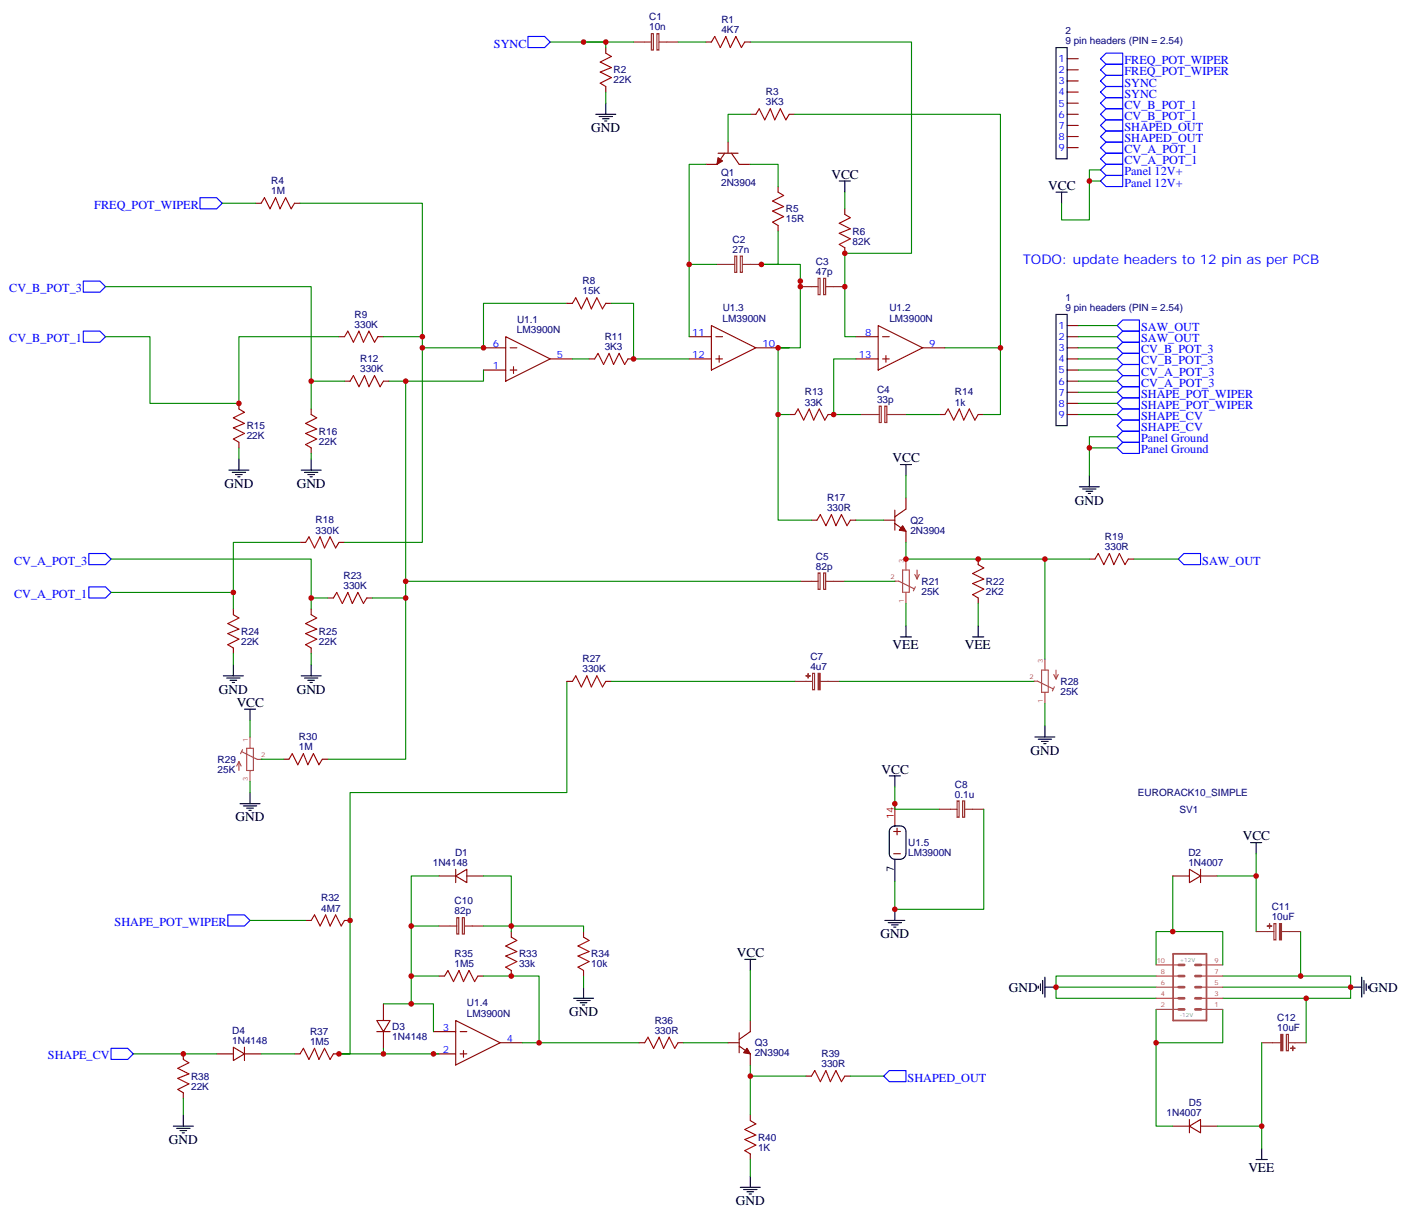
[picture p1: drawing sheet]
<svg xmlns="http://www.w3.org/2000/svg" width="447mm" height="387mm" viewBox="0 0 447 387" stroke-linecap="round" stroke-linejoin="round" font-family="sans-serif">
<g fill="none" stroke="#870000" stroke-width=".35">
<path d="M81.1 64.5h1.8M93.5 64.5h1.7M107.6 106.8h1.7M119.9 106.8h1.8M153.4 110.3h7.1M153.4 117.4h7.1M160.5 106.8l14.1 7.1-14.1 7zM161.9 110.3h2.1M161.9 117.4h2.1M162.9 116.3v2.2M174.6 113.9h7M218.7 113.9h7"/>
<path d="M218.7 106.8h7M225.7 103.3l14.2 7-14.2 7.1zM227.2 113.9h2.1M227.2 106.8h2.1M228.2 112.8v2.1M239.9 110.3h7M271.6 113.9h7.1M271.6 106.8h7.1M278.7 103.3l14.1 7-14.1 7.1zM280.1 113.9h2.1M280.1 106.8h2.1M281.1 112.8v2.1"/>
<path d="M292.8 110.3h7M75.8 128v1.8M98.7 129.8v1.7M109.3 120.9h1.8M121.7 120.9h1.7M75.8 140.3v1.8M98.7 142.1v1.8M95.2 172.1h1.8M107.6 172.1h1.7M74 193.3v1.7M98.7 193.3v1.7M104 189.7h1.8"/>
<path d="M116.4 189.7h1.7M74 205.6v1.8M98.7 205.6v1.8M89.9 240.9h1.8M102.3 240.9h1.7M283.6 263.8h2.1M283.6 270.9h2.1M284.7 262.7v2.2M97 292h1.7M109.3 292h1.8M58.2 334.4v1.7M93.5 334.4h1.7"/>
<path d="M105.8 334.4h1.8M137.5 327.3h7.1M137.5 334.4h7.1M144.6 323.8l14.1 7-14.1 7.1zM146 327.3h2.1M146 334.4h2.1M147.1 333.3v2.1M158.7 330.8h7.1M58.2 346.7v1.8"/>
</g>
<path d="M284 255v7" fill="none" stroke="#f00" stroke-width=".35"/>
<g fill="none" stroke="#000" stroke-width=".35">
<path d="M72.6 149.2h6.4M73.7 149.9h4.2M74.8 150.6h2.1M75.5 151.3h.7M75.8 145.6v3.6M95.6 149.2h6.3M96.6 149.9h4.3M97.7 150.6h2.1M98.4 151.3h.7M98.7 145.6v3.6M70.9 214.4h6.3M71.9 215.1h4.3"/>
<path d="M73 215.8h2.1M73.7 216.5h.7M74 210.9v3.5M95.6 214.4h6.3M96.6 215.1h4.3M97.7 215.8h2.1M98.4 216.5h.7M98.7 210.9v3.5M282.8 262.6a3.1 3.1 0 0 1 2.9-.6l1.3 .6 .5 1.2v7.1l-.6 1.2a3.1 3.1 0 0 1-2.9 .5l-1.3-.6-.5-1.1v-7.1zM284 272.6v7.1"/>
</g>
<g fill="none" stroke="#a10000" stroke-width=".35">
<path d="M82.9 64.5l1-1.8 1.8 3.6 1.8-3.6 1.4 3.6 1.7-3.6 1.8 3.6 1.1-1.8M109.3 106.8l1.1-1.7 1.7 3.5 1.8-3.5 1.4 3.5 1.8-3.5 1.8 3.5 1-1.8M75.8 129.8l1.8 1-3.6 1.8 3.6 1.7-3.6 1.4 3.6 1.8-3.6 1.8 1.8 1M98.7 131.5l1.8 1.1-3.5 1.7 3.5 1.8-3.5 1.4 3.5 1.8-3.5 1.7 1.7 1.1M111.1 120.9l1-1.7 1.8 3.5 1.8-3.5 1.4 3.5 1.8-3.5 1.7 3.5 1.1-1.8M97 172.1l1-1.8 1.8 3.5 1.8-3.5 1.4 3.5 1.7-3.5 1.8 3.5 1.1-1.7M74 195l1.8 1.1-3.5 1.7 3.5 1.8-3.5 1.4 3.5 1.8-3.5 1.7 1.7 1.1M98.7 195l1.8 1.1-3.5 1.7 3.5 1.8-3.5 1.4 3.5 1.8-3.5 1.7 1.7 1.1M105.8 189.7l1.1-1.7 1.7 3.5 1.8-3.5 1.4 3.5 1.8-3.5 1.7 3.5 1.1-1.8M91.7 240.9l1-1.8 1.8 3.5 1.8-3.5 1.4 3.5 1.7-3.5 1.8 3.5 1.1-1.7M98.7 292l1.1-1.7 1.8 3.5 1.7-3.5 1.4 3.5 1.8-3.5 1.8 3.5 1-1.8M58.2 336.1l1.7 1.1-3.5 1.7 3.5 1.8-3.5 1.4 3.5 1.8-3.5 1.8 1.8 1"/>
<path d="M95.2 334.4l1.1-1.8 1.7 3.5 1.8-3.5 1.4 3.5 1.8-3.5 1.7 3.5 1.1-1.7"/>
</g>
<path d="M95.2 64.5h38.8v42.3h-12.3M134 106.8v65.3h-24.7M98.7 120.9h10.6M75.8 142.1v3.5M98.7 143.9v1.7M98.7 189.7h5.3M74 207.4v3.5M98.7 207.4v3.5" fill="none" stroke="#008700" stroke-width=".35"/>
<path d="M76.7 238.5l4.9 2.4h1.3M77 237.8l-.7 1.3M78.3 237.4h2.1v7.1h-2.1zM79.3 233.8v3.5M75.8 241.6v2.9M75.8 241.6l-.7 1.4M75.8 241.6l.7 1.4M79.3 244.5v3.4" fill="none" stroke="#a64a4a" stroke-width=".35"/>
<circle cx="82.9" cy="240.9" r=".18" fill="#a64a4a"/>
<g fill="none" stroke="#000" stroke-width=".35">
<path d="M189.1 36.3h6.3M190.1 37h4.2M191.2 37.7h2.1M191.9 38.4h.7M192.2 32.7v3.6M266.3 57.4h3.5M268.1 57.4v3.6M77.6 225h3.5M79.3 225v3.5M76.2 255h6.3M77.2 255.7h4.3M78.3 256.4h2.1"/>
<path d="M79 257.1h.7M79.3 251.5v3.5M182 316.7h6.3M183.1 317.4h4.2M184.1 318.1h2.1M184.8 318.8h.7M185.2 313.2v3.5M55 357.3h6.3M56.1 358h4.2M57.1 358.7h2.1M57.8 359.4h.7M58.2 353.8v3.5"/>
</g>
<g fill="none" stroke="#008700" stroke-width=".35">
<path d="M185.2 13.3h7v1.8M192.2 13.3h8.8M215.2 13.3h8.8M238.1 13.3h51.1v67.1h-21.1v26.4h3.5M192.2 29.2v3.5M238.1 36.3h-7.1v8.8M252.2 36.3h65.3v74M224 52.1h-5.3v31.8M238.1 52.1h8.8v7.1M246.9 73.3v10.6h-5.3h12.4v7M268.1 61v5.3M179.9 96.2h-26.5v14.1h-19.4"/>
<path d="M194 96.2h7v17.7h17.7M227.5 83.9h-8.8v22.9M153.4 117.4v3.5h-24.7M271.6 113.9h-7.1v17.6h8.9M299.8 110.3h17.7v21.2h-5.3M123.4 120.9h5.3v120h-24.7M287.5 131.5h10.6M118.1 189.7h10.6M179.9 216.2v35.3h-68.8v82.9h-3.5h31.7M79.3 228.5v5.3M79.3 247.9v3.6M82.9 240.9h7"/>
<path d="M139.3 277.9h-8.8v15.9M153.4 277.9h8.8v15.9h23v1.8M139.3 293.8h-8.8v15.9M153.4 293.8h8.8v1.8M139.3 309.7h-8.8v8.8h-8.8M185.2 309.7v3.5M82.9 334.4h10.6M121.7 332.6v1.8M58.2 348.5v5.3"/>
</g>
<g fill="none" stroke="#a10000" stroke-width=".35">
<path d="M192.2 16.9l1.8 1-3.5 1.8 3.5 1.7-3.5 1.5 3.5 1.7-3.5 1.8 1.7 1M225.7 13.3l1.1-1.7 1.8 3.5 1.7-3.5 1.4 3.5 1.8-3.5 1.8 3.5 1-1.8M239.9 36.3l1-1.8 1.8 3.5 1.7-3.5 1.5 3.5 1.7-3.5 1.8 3.5 1-1.7M246.9 61l1.8 1-3.6 1.8 3.6 1.7-3.6 1.5 3.6 1.7-3.6 1.8 1.8 1M268.1 68l1.7 1.1-3.5 1.7 3.5 1.8-3.5 1.4 3.5 1.8-3.5 1.7 1.8 1.1M181.6 96.2l1.1-1.7 1.8 3.5 1.7-3.5 1.4 3.5 1.8-3.5 1.8 3.5 1-1.8M188.7 113.9l1.1-1.8 1.7 3.5 1.8-3.5 1.4 3.5 1.8-3.5 1.7 3.5 1.1-1.7M252.2 131.5l1.1-1.7 1.7 3.5 1.8-3.5 1.4 3.5 1.8-3.5 1.7 3.5 1.1-1.8M299.8 131.5l1.1-1.7 1.7 3.5 1.8-3.5 1.4 3.5 1.8-3.5 1.8 3.5 1-1.8M259.3 165l1-1.7 1.8 3.5 1.7-3.5 1.5 3.5 1.7-3.5 1.8 3.5 1-1.8M310.4 179.1l1.8 1.1-3.6 1.8 3.6 1.7-3.6 1.4 3.6 1.8-3.6 1.8 1.8 1M162.2 297.3l1.8 1.1-3.5 1.7 3.5 1.8-3.5 1.4 3.5 1.8-3.5 1.7 1.7 1.1"/>
<path d="M185.2 297.3l1.7 1.1-3.5 1.7 3.5 1.8-3.5 1.4 3.5 1.8-3.5 1.7 1.8 1.1M141.1 309.7l1-1.8 1.8 3.5 1.8-3.5 1.4 3.5 1.7-3.5 1.8 3.5 1.1-1.7"/>
</g>
<g fill="none" stroke="#870000" stroke-width=".35">
<path d="M192.2 15.1v1.8M224 13.3h1.7M236.3 13.3h1.8M192.2 27.4v1.8M238.1 36.3h1.8M250.4 36.3h1.8M227.9 48.6h6.3M230 48.6l-2.5 3.5h-3.5M231 45.1v3.5M232.1 48.6l2.5 3.5h3.5M246.9 59.2v1.8M246.9 71.5v1.8"/>
<path d="M268.1 66.3v1.7M268.1 78.6v1.8M179.9 96.2h1.7M192.2 96.2h1.8M186.9 113.9h1.8M199.3 113.9h1.7M250.4 131.5h1.8M262.8 131.5h1.7M298.1 131.5h1.7M310.4 131.5h1.8M287.5 158v3.5l-3.5 2.5M257.5 165h1.8"/>
<path d="M269.8 165h1.8M280.4 165h3.6M284 166.1l3.5 2.5v3.5M284 161.9v6.3M310.4 177.4v1.7M310.4 189.7v1.8M139.3 277.9h5.3M144.6 277.9l3.5-2.1v4.2zM144.6 275.8v4.2M148.1 277.9h5.3M162.2 295.6v1.7M185.2 295.6v1.7"/>
<path d="M121.7 318.5v5.3M139.3 309.7h1.8M151.7 309.7h1.7M162.2 307.9v1.8M185.2 307.9v1.8M68.8 334.4h5.2M74 332.2l3.6 2.2-3.6 2.1zM77.6 334.4h5.3M77.6 332.2v4.3M119.6 323.8h4.2l-2.1 3.5zM119.6 327.3h4.2M121.7 327.3v5.3"/>
</g>
<g fill="none" stroke="#8c2424" stroke-width=".35">
<path d="M201 13.3h5.7M206.7 10.7h.6v5.2h-.6zM208.5 10.7h.6v5.2h-.6zM209.2 13.3h6M227.5 83.9h5.7M233.2 81.2h.6v5.2h-.6zM234.9 81.2h.6v5.2h-.6zM235.6 83.9h6M254 90.9h5.6M259.6 88.3h.6v5.2h-.6zM261.4 88.3h.6v5.2h-.6zM262.1 90.9h6"/>
<path d="M273.4 131.5h5.6M279 128.9h.6v5.2h-.6zM280.8 128.9h.6v5.2h-.6zM281.5 131.5h6M139.3 293.8h5.7M145 291.1h.6v5.2h-.6zM146.7 291.1h.7v5.2h-.7zM147.4 293.8h6"/>
</g>
<g fill="#870000" stroke="#870000" stroke-width=".35">
<path d="M227.9 50l1.4 1.1-1.8 1z"/>
<path d="M286.4 166.8l1.1 1.8-2.1-.4z"/>
</g>
<path d="M287.5 177.4v3.4M284 184.4h1.2l4.9 2.4M286.4 180.8h2.1v7.1h-2.1zM287.5 188v3.5M290.3 182.3l.7 1.4M290.5 186.2l-.7 1.3M291 180.8v2.9M291.7 182.3l-.7 1.4" fill="none" stroke="#a64a4a" stroke-width=".35"/>
<circle cx="284" cy="184.4" r=".18" fill="#a64a4a"/>
<path d="M328 216.1h1.3l4.9 2.5M330.5 212.6h2.1v7.1h-2.1zM331.6 209.1v3.5M331.6 219.8v3.4M334.4 214l.7 1.4M334.6 217.9l-.7 1.3M335.1 212.6v2.8M335.8 214l-.7 1.4" fill="none" stroke="#a64a4a" stroke-width=".35"/>
<circle cx="328" cy="216.2" r=".18" fill="#a64a4a"/>
<g fill="none" stroke="#000" stroke-width=".35">
<path d="M335.1 15.1h3.5v35.3h-3.5zM335.1 61h3.5M336.9 61v3.5M335.1 99.8h3.5v35.2h-3.5zM285.7 147.4h3.5M287.5 147.4v3.5M342.5 154.4h6.4M343.6 155.2h4.2M344.6 155.9h2.1M345.3 156.6h.7M345.7 150.9v3.5M287.5 198.5v3.6"/>
<path d="M310.4 198.5v3.6M285.7 202.1h3.5M308.6 202.1h3.6M328.4 233.8h6.4M329.5 234.5h4.2M330.5 235.2h2.1M331.2 235.9h.7M331.6 230.3v3.5M282.2 246.2h3.5M284 246.2v3.5M396.8 267.3h3.6M398.6 267.3v3.6"/>
<path d="M280.8 292h6.3M281.8 292.7h4.3M282.9 293.4h2.1M283.6 294.1h.7M284 288.5v3.5M236.3 304.4h3.6M238.1 304.4v3.5M329.5 312.8v.7M330.2 312.1v2.2M330.9 311.1v4.2M331.6 310v6.4M331.6 313.2h3.5"/>
<path d="M428.6 313.2h3.5M432.1 310v6.4M432.8 311.1v4.2M433.5 312.1v2.2M434.2 312.8v.7M234.9 376.7h6.4M236 377.4h4.2M237 378.1h2.1M237.7 378.8h.7M238.1 373.2v3.5M398.6 367.9h3.5M400.4 364.3v3.6"/>
</g>
<g fill="none" stroke="#8c2424" stroke-width=".35">
<path d="M254 184.4h5.6M259.6 181.8h.6v5.2h-.6zM261.4 181.8h.6v5.2h-.6zM262.1 184.4h6M252.2 216.2h5.6M257.8 213.6h.7v5.2h-.7zM260.3 216.2h6M298.1 256.8h5.6M303.7 254.1h.6v5.2h-.6zM305.5 254.1h.6v5.2h-.6zM306.2 256.8h6M398.6 295.6h5.6"/>
<path d="M404.2 293h.7v5.2h-.7zM406.7 295.6h6M400.4 330.8h6M408.2 328.2h.6v5.2h-.6zM408.8 330.8h5.7"/>
</g>
<g fill="#8c2424" stroke="#8c2424" stroke-width=".35">
<path d="M259.6 213.6h.6v5.2h-.6z"/>
<path d="M256.4 213.7l.1 1.4z"/>
<path d="M255.7 214.4l1.4 .1z"/>
<path d="M406.4 328.2h.7v5.2h-.7z"/>
<path d="M410.2 331.9v1.4z"/>
<path d="M409.5 332.6h1.5z"/>
<path d="M406 293h.6v5.2h-.6z"/>
<path d="M402.8 293.1l.1 1.4z"/>
<path d="M402.1 293.8h1.4z"/>
</g>
<path d="M347.5 177.4l1-1.8 1.8 3.5 1.7-3.5 1.4 3.5 1.8-3.5 1.8 3.5 1-1.7M181.6 216.2l1.1-1.8 1.8 3.5 1.7-3.5 1.4 3.5 1.8-3.5 1.8 3.5 1-1.7M204.6 330.8l1-1.7 1.8 3.5 1.8-3.5 1.4 3.5 1.7-3.5 1.8 3.5 1.1-1.8M238.1 355.5l1.8 1.1-3.6 1.8 3.6 1.7-3.6 1.4 3.6 1.8-3.6 1.8 1.8 1M257.5 341.4l1.1-1.7 1.7 3.5 1.8-3.5 1.4 3.5 1.8-3.5 1.7 3.5 1.1-1.8" fill="none" stroke="#a10000" stroke-width=".35"/>
<g fill="none" stroke="#870000" stroke-width=".35">
<path d="M338.6 18.6h3.6M338.6 22.2h3.6M338.6 25.7h3.6M338.6 29.2h3.6M338.6 32.7h3.6M338.6 36.3h3.6M338.6 39.8h3.6M338.6 43.3h3.6M338.6 46.8h3.6M338.6 103.3h3.6M338.6 106.8h3.6M338.6 110.3h3.6"/>
<path d="M338.6 113.9h3.6M338.6 117.4h3.6M338.6 120.9h3.6M338.6 124.5h3.6M338.6 128h3.6M338.6 131.5h3.6M345.7 177.4h1.8M358 177.4h1.8M179.9 216.2h1.7M192.2 216.2h1.8M372.1 277.9h5.3M377.4 275.8l3.6 2.1-3.6 2.1z"/>
<path d="M381 275.8v4.2M381 277.9h5.3M202.8 330.8h1.8M215.2 330.8h1.7M231 330.8h3.6M234.6 331.9l3.5 2.5v3.5M234.6 327.7v6.3M238.1 323.8v3.5l-3.5 2.5M238.1 353.8v1.7M255.7 341.4h1.8M268.1 341.4h1.7M372.1 357.3h5.3"/>
<path d="M377.4 357.3l3.6-2.1v4.2zM377.4 355.2v4.2M381 357.3h5.3M238.1 366.1v1.8"/>
</g>
<g fill="none" stroke="#008700" stroke-width=".35">
<path d="M174.6 13.3h17.6M345.7 57.4h3.5M349.2 53.9h-3.5v15.9h-8.8v-5.3M70.5 64.5h10.6M33.5 90.9h65.2v38.9M254 89.2v21.1h-7.1h3.5M33.5 106.8h14.1v21.2h28.2v-21.2h31.8M181.6 113.9h5.3M246.9 110.3v21.2h3.5M342.2 103.3h12.3M342.2 106.8h12.3M342.2 110.3h12.3"/>
<path d="M342.2 113.9h12.3M342.2 117.4h12.3M246.9 131.5v33.5h10.6M342.2 120.9h12.3M342.2 124.5h12.3M342.2 128h12.3M342.2 131.5h12.3M354.5 138.6h-8.8v12.3M287.5 150.9v7.1M345.7 142.1h8.8M35.2 177.4h63.5v15.9M95.2 172.1h-21.2v21.2"/>
<path d="M271.6 165h8.8M287.5 172.1v5.3h58.2M331.6 177.4v31.7M359.8 177.4h14.1M35.2 188h38.8M128.7 184.4h125.3M268.1 184.4h15.9M287.5 191.5v7M310.4 191.5v7M194 216.2h58.2M266.3 216.2h61.7M331.6 223.2v7.1"/>
<path d="M284 249.7v7.1h14.1M312.2 256.8v31.7h-28.2v-8.8M372.1 277.9v17.7h-5.2v10.5M386.3 277.9h12.3v17.7M398.6 270.9v7M79.3 292h17.7M372.1 295.6h15.9v10.5M412.7 295.6v14.1M130.5 318.5h7v8.8M153.4 309.7h17.7v21.1M238.1 307.9v15.9M335.1 313.2h31.8"/>
<path d="M366.9 309.7h-31.8v7h31.8M388 309.7h40.6v7h-40.6M388 313.2h40.6M414.5 316.7v14.1M42.3 334.4h26.5M165.8 330.8h37M216.9 330.8h14.1M238.1 337.9v3.5h17.6M366.9 320.3v10.5h21.1v-10.5M366.9 330.8v26.5h5.2M400.4 330.8v26.5h-14.1M238.1 341.4v12.4"/>
<path d="M269.8 341.4h10.6M400.4 357.3v7M238.1 367.9v5.3"/>
</g>
<path d="M237 332.6l1.1 1.8-2.1-.4z" fill="#870000" stroke="#870000" stroke-width=".35"/>
<path d="M372.3 302.6h10.5v21.2h-10.5z" fill="none" stroke="#a64a4a" stroke-width=".56"/>
<path d="M374 306.1h1.8M374 309.7h1.8M374 313.2h1.8M374 316.7h1.8M379.3 306.1h1.8M379.3 309.7h1.8M379.3 313.2h1.8M379.3 316.7h1.8M374 320.3h1.8M379.3 320.3h1.8" fill="none" stroke="#a64a4a" stroke-width=".85"/>
<path d="M366.9 316.7h6.9M366.9 313.2h6.9M366.9 309.7h6.9M366.9 306.1h6.9M381.1 316.7h6.9M381.1 313.2h6.9M381.1 309.7h6.9M381.1 306.1h6.9M366.9 320.3h6.9M381.1 320.3h6.9" fill="none" stroke="#a64a4a" stroke-width=".35"/>
<g fill="none" stroke="#00f" stroke-width=".35">
<path d="M167.5 11.6h5.3l1.8 1.7-1.8 1.8h-5.3zM351 16.9h5.3v3.5h-5.3l-1.8-1.8zM349.2 32.7l1.8-1.7h5.3v3.5h-5.3zM349.2 25.7l1.8-1.8h5.3v3.5h-5.3zM349.2 29.2l1.8-1.8h5.3v3.6h-5.3zM349.2 36.3l1.8-1.8h5.3v3.5h-5.3zM351 20.4h5.3v3.5h-5.3l-1.8-1.7zM351 38h5.3v3.6h-5.3l-1.8-1.8zM349.2 57.4l1.8-1.7h5.3v3.5h-5.3zM351 41.6h5.3v3.5h-5.3l-1.8-1.8zM351 45.1h5.3v3.5h-5.3l-1.8-1.8zM351 48.6h5.3v3.5h-5.3l-1.8-1.7z"/>
<path d="M351 52.1h5.3v3.6h-5.3l-1.8-1.8zM63.5 62.7h5.3l1.7 1.8-1.7 1.8h-5.3zM26.4 89.2h5.3l1.8 1.7-1.8 1.8h-5.3zM26.4 105.1h5.3l1.8 1.7-1.8 1.8h-5.3zM356.3 101.5h5.3v3.6h-5.3l-1.8-1.8zM356.3 105.1h5.3v3.5h-5.3l-1.8-1.8zM356.3 108.6h5.3v3.5h-5.3l-1.8-1.8zM356.3 115.6h5.3v3.6h-5.3l-1.8-1.8zM356.3 112.1h5.3v3.5h-5.3l-1.8-1.7zM356.3 119.2h5.3v3.5h-5.3l-1.8-1.8zM356.3 122.7h5.3v3.5h-5.3l-1.8-1.7zM356.3 129.8h5.3v3.5h-5.3l-1.8-1.8z"/>
<path d="M356.3 126.2h5.3v3.6h-5.3l-1.8-1.8zM356.3 133.3h5.3v3.5h-5.3l-1.8-1.8zM356.3 136.8h5.3v3.5h-5.3l-1.8-1.7zM356.3 140.3h5.3v3.6h-5.3l-1.8-1.8zM28.2 175.6h5.3l1.7 1.8-1.7 1.7h-5.3zM375.7 175.6h5.3v3.5h-5.3l-1.8-1.7zM28.2 186.2h5.3l1.7 1.8-1.7 1.7h-5.3zM72.3 290.3h5.3l1.7 1.7-1.7 1.8h-5.3zM35.2 332.6h5.3l1.8 1.8-1.8 1.7h-5.3zM282.2 339.7h5.3v3.5h-5.3l-1.8-1.8z"/>
</g>
<g fill="#c00">
<circle cx="134" cy="106.8" r=".88"/>
<circle cx="128.7" cy="189.7" r=".88"/>
<circle cx="134" cy="110.3" r=".88"/>
<circle cx="153.4" cy="110.3" r=".88"/>
<circle cx="130.5" cy="309.7" r=".88"/>
<circle cx="130.5" cy="293.8" r=".88"/>
<circle cx="162.2" cy="293.8" r=".88"/>
<circle cx="201" cy="113.9" r=".88"/>
<circle cx="218.7" cy="83.9" r=".88"/>
<circle cx="264.5" cy="131.5" r=".88"/>
<circle cx="268.1" cy="90.9" r=".88"/>
<circle cx="317.5" cy="110.3" r=".88"/>
<circle cx="192.2" cy="13.3" r=".88"/>
<circle cx="268.1" cy="80.4" r=".88"/>
<circle cx="287.5" cy="177.4" r=".88"/>
<circle cx="310.4" cy="177.4" r=".88"/>
<circle cx="331.6" cy="177.4" r=".88"/>
<circle cx="111.1" cy="292" r=".88"/>
<circle cx="238.1" cy="341.4" r=".88"/>
<circle cx="128.7" cy="184.4" r=".88"/>
<circle cx="414.5" cy="316.7" r=".88"/>
<circle cx="412.7" cy="309.7" r=".88"/>
<circle cx="428.6" cy="313.2" r=".88"/>
<circle cx="335.1" cy="313.2" r=".88"/>
<circle cx="366.9" cy="330.8" r=".88"/>
<circle cx="398.6" cy="277.9" r=".88"/>
<circle cx="400.4" cy="357.3" r=".88"/>
<circle cx="284" cy="255" r=".88"/>
<circle cx="75.8" cy="128" r=".88"/>
<circle cx="98.7" cy="120.9" r=".88"/>
<circle cx="128.7" cy="120.9" r=".88"/>
<circle cx="74" cy="188" r=".88"/>
<circle cx="98.7" cy="189.7" r=".88"/>
<circle cx="58.2" cy="334.4" r=".88"/>
<circle cx="185.2" cy="13.3" r=".88"/>
<circle cx="107.6" cy="334.4" r=".88"/>
<circle cx="121.7" cy="334.4" r=".88"/>
<circle cx="137.5" cy="334.4" r=".88"/>
<circle cx="130.5" cy="318.5" r=".88"/>
<circle cx="246.9" cy="110.3" r=".88"/>
<circle cx="254" cy="90.9" r=".88"/>
<circle cx="254" cy="89.2" r=".88"/>
<circle cx="241.6" cy="83.9" r=".88"/>
<circle cx="246.9" cy="131.5" r=".88"/>
<circle cx="284" cy="288.5" r=".88"/>
<circle cx="171.1" cy="330.8" r=".88"/>
<circle cx="162.2" cy="309.7" r=".88"/>
<circle cx="345.7" cy="142.1" r=".88"/>
<circle cx="345.7" cy="57.4" r=".88"/>
<circle cx="372.1" cy="295.6" r=".88"/>
</g>
<g font-size="4.2">
<text x="187.6" y="41.9">GND</text>
<text x="263.8" y="56.7">VCC</text>
<text x="332.6" y="60.3">VCC</text>
<text x="283.2" y="146.7">VCC</text>
<text x="71.2" y="154.8">GND</text>
<text x="94.2" y="154.8">GND</text>
<text x="341.1" y="160.1">GND</text>
<text x="283.2" y="206">VEE</text>
<text x="306.2" y="206">VEE</text>
<text x="69.5" y="220.1">GND</text>
<text x="94.2" y="220.1">GND</text>
<text x="75.1" y="224.3">VCC</text>
<text x="327" y="239.5">GND</text>
<text x="279.7" y="245.5">VCC</text>
<text x="74.8" y="260.6">GND</text>
<text x="394.4" y="266.6">VCC</text>
<text x="279.4" y="297.7">GND</text>
<text x="233.9" y="303.7">VCC</text>
<text x="320.1" y="314.6">GND</text>
<text x="434.4" y="314.6">GND</text>
<text x="180.6" y="322.4">GND</text>
<text x="53.6" y="362.9">GND</text>
<text x="396.1" y="371.8">VEE</text>
<text x="233.5" y="382.3">GND</text>
</g>
<text font-size="4.2" fill="#00f" x="324.5" y="83.9">TODO: update headers to 12 pin as per PCB</text>
<g font-size="3.9" fill="#00f">
<text x="156.7" y="15.1">SYNC</text>
<text x="356.8" y="20.4">FREQ_POT_WIPER</text>
<text x="356.8" y="23.9">FREQ_POT_WIPER</text>
<text x="356.8" y="27.4">SYNC</text>
<text x="356.8" y="34.5">CV_B_POT_1</text>
<text x="356.8" y="31">SYNC</text>
<text x="356.8" y="38">CV_B_POT_1</text>
<text x="356.8" y="41.6">SHAPED_OUT</text>
<text x="356.8" y="45.1">SHAPED_OUT</text>
<text x="356.8" y="48.6">CV_A_POT_1</text>
<text x="356.8" y="52.1">CV_A_POT_1</text>
<text x="356.8" y="55.7">Panel 12V+</text>
<text x="356.8" y="59.2">Panel 12V+</text>
<text x="29.9" y="66.3">FREQ_POT_WIPER</text>
<text x="2.9" y="92.7">CV_B_POT_3</text>
<text x="362.1" y="105.1">SAW_OUT</text>
<text x="2.9" y="108.6">CV_B_POT_1</text>
<text x="362.1" y="108.6">SAW_OUT</text>
<text x="362.1" y="112.1">CV_B_POT_3</text>
<text x="362.1" y="119.2">CV_A_POT_3</text>
<text x="362.1" y="115.6">CV_B_POT_3</text>
<text x="362.1" y="122.7">CV_A_POT_3</text>
<text x="362.1" y="126.2">SHAPE_POT_WIPER</text>
<text x="362.1" y="129.8">SHAPE_POT_WIPER</text>
<text x="362.1" y="133.3">SHAPE_CV</text>
<text x="362.1" y="136.8">SHAPE_CV</text>
<text x="362.1" y="140.3">Panel Ground</text>
<text x="362.1" y="143.9">Panel Ground</text>
<text x="4.5" y="179.1">CV_A_POT_3</text>
<text x="381.5" y="179.1">SAW_OUT</text>
<text x="4.5" y="189.7">CV_A_POT_1</text>
<text x="36.4" y="293.8">SHAPE_POT_WIPER</text>
<text x="15.2" y="336.1">SHAPE_CV</text>
<text x="288" y="343.2">SHAPED_OUT</text>
</g>
<g font-size="3.2" fill="#000080">
<text x="206" y="9.6">10n</text>
<text x="206" y="6.5">C1</text>
<text x="228.9" y="10.5">4K7</text>
<text x="228.9" y="7.3">R1</text>
<text x="338.1" y="10.8">2</text>
<text x="338.1" y="14">9 pin headers (PIN = 2.54)</text>
<text x="194.7" y="23.3">R2</text>
<text x="194.7" y="26.5">22K</text>
<text x="243" y="33.4">3K3</text>
<text x="243" y="30.2">R3</text>
<text x="86.1" y="58.4">R4</text>
<text x="228.8" y="59">2N3904</text>
<text x="228.8" y="55.8">Q1</text>
<text x="86.1" y="61.7">1M</text>
<text x="249.4" y="70.6">15R</text>
<text x="249.4" y="67.4">R5</text>
<text x="232.5" y="77">C2</text>
<text x="270.5" y="77.6">82K</text>
<text x="270.5" y="74.5">R6</text>
<text x="232.5" y="80.2">27n</text>
<text x="258.9" y="87.2">47p</text>
<text x="258.9" y="84.1">C3</text>
<text x="184.8" y="93.4">15K</text>
<text x="184.8" y="90.2">R8</text>
<text x="338.1" y="95.5">1</text>
<text x="112.5" y="100.7">R9</text>
<text x="229.3" y="98.8">U1.3</text>
<text x="282.2" y="98.8">U1.2</text>
<text x="338.1" y="98.7">9 pin headers (PIN = 2.54)</text>
<text x="112.5" y="104">330K</text>
<text x="164.1" y="105.6">LM3900N</text>
<text x="164.1" y="102.3">U1.1</text>
<text x="191.9" y="107.8">R11</text>
<text x="229.3" y="102.1">LM3900N</text>
<text x="282.2" y="102.1">LM3900N</text>
<text x="191.9" y="111.1">3K3</text>
<text x="114.3" y="118.1">330K</text>
<text x="114.3" y="114.9">R12</text>
<text x="255.4" y="125.4">R13</text>
<text x="278.3" y="124.6">C4</text>
<text x="303" y="125.4">R14</text>
<text x="255.4" y="128.7">33K</text>
<text x="278.3" y="127.8">33p</text>
<text x="303" y="128.7">1k</text>
<text x="78.3" y="136.1">R15</text>
<text x="101.2" y="137.9">R16</text>
<text x="78.3" y="139.4">22K</text>
<text x="101.2" y="141.1">22K</text>
<text x="262.4" y="159">R17</text>
<text x="100.2" y="166">R18</text>
<text x="262.4" y="162.2">330R</text>
<text x="288.9" y="166.2">Q2</text>
<text x="100.2" y="169.3">330K</text>
<text x="288.9" y="169.4">2N3904</text>
<text x="350.6" y="171.3">R19</text>
<text x="258.9" y="177.6">C5</text>
<text x="350.6" y="174.6">330R</text>
<text x="109" y="183.6">R23</text>
<text x="258.9" y="180.7">82p</text>
<text x="292.4" y="185.6">R21</text>
<text x="312.9" y="185.6">R22</text>
<text x="109" y="186.9">330K</text>
<text x="292.4" y="188.8">25K</text>
<text x="312.9" y="188.8">2K2</text>
<text x="76.5" y="201.4">R24</text>
<text x="101.2" y="201.4">R25</text>
<text x="76.5" y="204.6">22K</text>
<text x="101.2" y="204.6">22K</text>
<text x="257.2" y="209.4">C7</text>
<text x="184.8" y="213.4">330K</text>
<text x="184.8" y="210.1">R27</text>
<text x="257.2" y="212.6">4u7</text>
<text x="336.5" y="220.5">25K</text>
<text x="336.5" y="217.3">R28</text>
<text x="94.9" y="238.1">1M</text>
<text x="94.9" y="234.8">R30</text>
<text x="69.1" y="245.2">25K</text>
<text x="69.1" y="242">R29</text>
<text x="303" y="249.9">C8</text>
<text x="303" y="253">0.1u</text>
<text x="361.1" y="252.6">EURORACK10_SIMPLE</text>
<text x="374.3" y="257.9">SV1</text>
<text x="288.2" y="268.4">U1.5</text>
<text x="137.4" y="274.7">1N4148</text>
<text x="144.4" y="271.6">D1</text>
<text x="288.2" y="271.7">LM3900N</text>
<text x="377.1" y="274.8">1N4007</text>
<text x="377.1" y="271.6">D2</text>
<text x="101.9" y="286">R32</text>
<text x="144.3" y="286.9">C10</text>
<text x="101.9" y="289.2">4M7</text>
<text x="144.3" y="290.1">82p</text>
<text x="403.6" y="292">10uF</text>
<text x="403.6" y="288.8">C11</text>
<text x="144.3" y="303.6">R35</text>
<text x="164.7" y="303.8">R33</text>
<text x="187.6" y="303.8">R34</text>
<text x="144.3" y="306.8">1M5</text>
<text x="164.7" y="306.9">33k</text>
<text x="187.6" y="306.9">10k</text>
<text x="148.2" y="322.6">LM3900N</text>
<text x="148.2" y="319.3">U1.4</text>
<text x="405.3" y="324">C12</text>
<text x="73.7" y="328">D4</text>
<text x="98.4" y="328.3">R37</text>
<text x="124.5" y="329.9">1N4148</text>
<text x="124.5" y="326.7">D3</text>
<text x="207.8" y="328">330R</text>
<text x="207.8" y="324.8">R36</text>
<text x="405.3" y="327.1">10uF</text>
<text x="73.7" y="331.2">1N4148</text>
<text x="98.4" y="331.5">1M5</text>
<text x="239.5" y="335.2">2N3904</text>
<text x="239.5" y="332">Q3</text>
<text x="260.7" y="335.3">R39</text>
<text x="260.7" y="338.6">330R</text>
<text x="60.6" y="345.7">22K</text>
<text x="60.6" y="342.6">R38</text>
<text x="377.2" y="350.9">D5</text>
<text x="370.2" y="354.1">1N4007</text>
<text x="240.6" y="365.1">1K</text>
<text x="240.6" y="362">R40</text>
</g>
<g font-size="3.2" fill="#00f">
<text x="335.9" y="19.7">1</text>
<text x="335.9" y="23.2">2</text>
<text x="335.9" y="26.7">3</text>
<text x="335.9" y="30.3">4</text>
<text x="335.9" y="33.8">5</text>
<text x="335.9" y="37.3">6</text>
<text x="335.9" y="40.9">7</text>
<text x="335.9" y="44.4">8</text>
<text x="335.9" y="47.9">9</text>
<text x="219.6" y="106.5">11</text>
<text x="274.5" y="106.5">8</text>
<text x="335.9" y="104.4">1</text>
<text x="335.9" y="107.9">2</text>
<text x="156.3" y="110">6</text>
<text x="176.7" y="113.5">5</text>
<text x="219.6" y="113.5">12</text>
<text x="242" y="110">10</text>
<text x="272.5" y="113.5">13</text>
<text x="294.9" y="110">9</text>
<text x="335.9" y="111.4">3</text>
<text x="156.3" y="117.1">1</text>
<text x="335.9" y="114.9">4</text>
<text x="335.9" y="118.5">5</text>
<text x="335.9" y="122">6</text>
<text x="335.9" y="125.5">7</text>
<text x="335.9" y="129">8</text>
<text x="335.9" y="132.6">9</text>
<text x="140.5" y="327">3</text>
<text x="140.5" y="334">2</text>
<text x="160.8" y="330.5">4</text>
</g>
<text font-size="3.2" fill="#f00" x="283.6" y="259.9" transform="rotate(-90 283.6 259.9)">14</text>
<text font-size="3.2" x="283.6" y="276.8" transform="rotate(-90 283.6 276.8)">7</text>
<g font-size="2.1" fill="#a54b4b">
<text x="286.8" y="178.7" transform="rotate(-90 286.8 178.7)">3</text>
<text x="282.6" y="183.8">2</text>
<text x="286.8" y="191.4" transform="rotate(-90 286.8 191.4)">1</text>
<text x="326.7" y="215.5">2</text>
<text x="330.9" y="210.5" transform="rotate(-90 330.9 210.5)">3</text>
<text x="330.9" y="223.1" transform="rotate(-90 330.9 223.1)">1</text>
<text x="78.6" y="235.3" transform="rotate(-90 78.6 235.3)">1</text>
<text x="82.9" y="240.2">2</text>
<text x="78.6" y="247.9" transform="rotate(-90 78.6 247.9)">3</text>
<text x="367.1" y="305.4">10</text>
<text x="385.4" y="305.4">9</text>
<text x="368.4" y="309">8</text>
<text x="385.4" y="309">7</text>
<text x="368.4" y="316">4</text>
<text x="368.4" y="312.5">6</text>
<text x="385.4" y="316">3</text>
<text x="385.4" y="312.5">5</text>
<text x="368.4" y="319.6">2</text>
<text x="385.4" y="319.6">1</text>
</g>
<g font-size="1.8" fill="#838383">
<text x="374.4" y="305.1">+12V</text>
<text x="374.4" y="322.7">-12V</text>
</g>
</svg>
